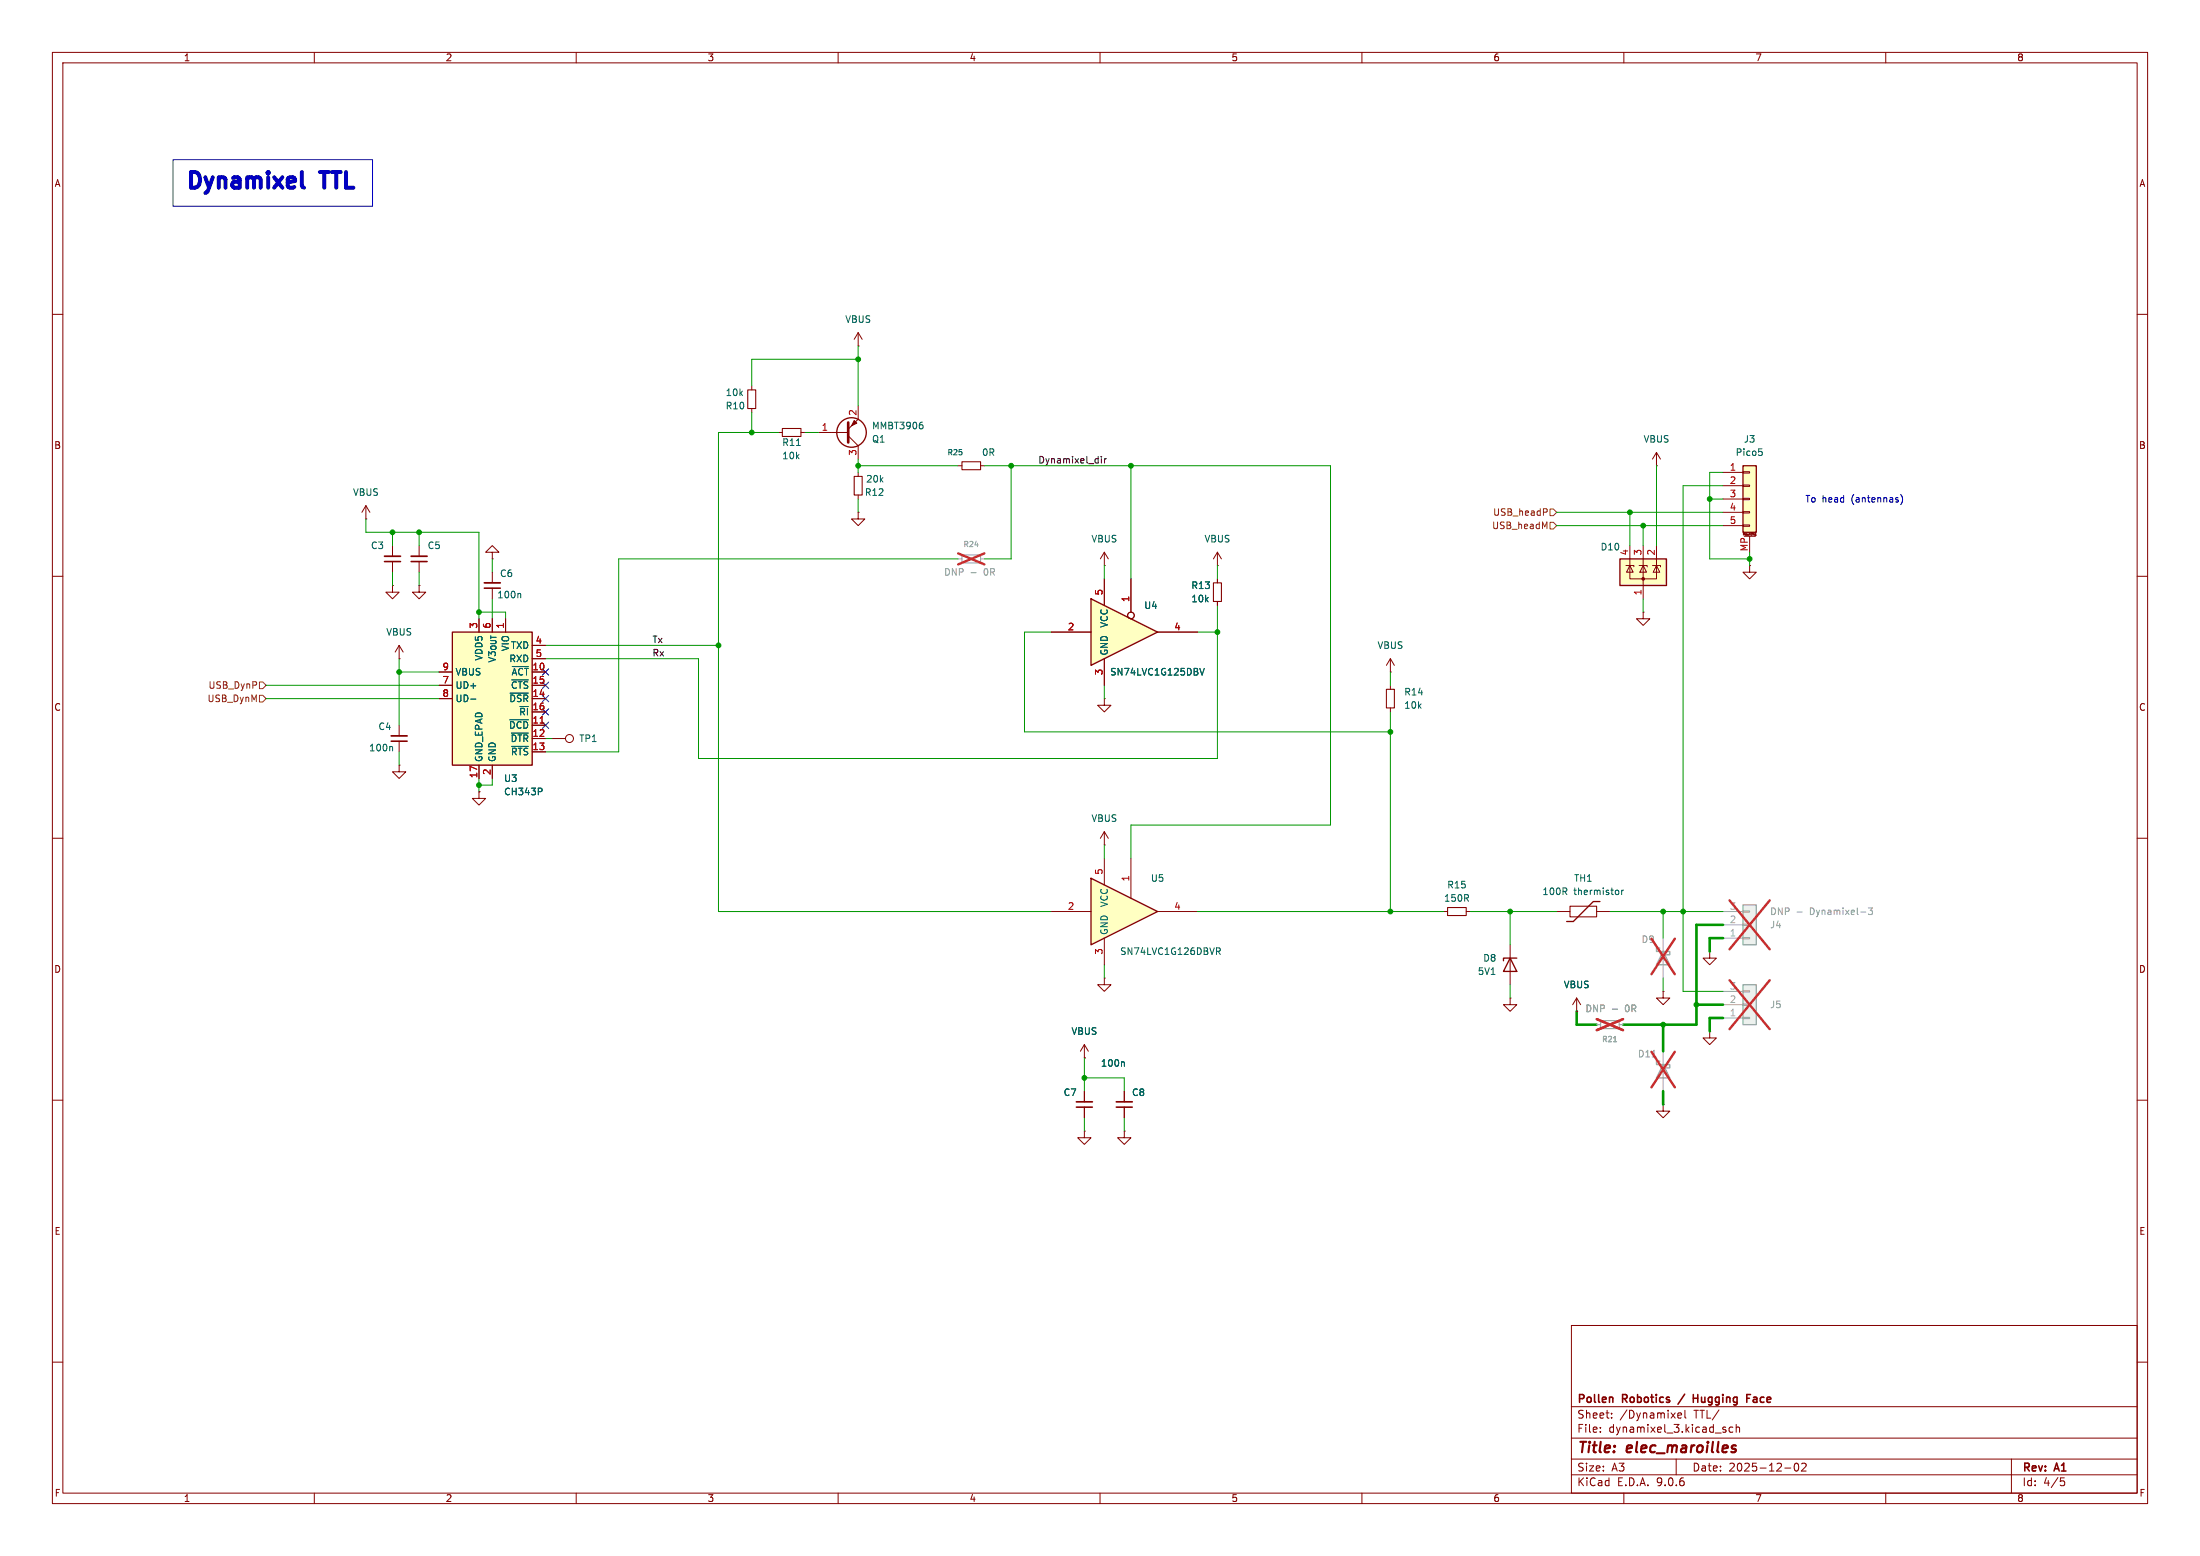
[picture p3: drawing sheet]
<svg xmlns="http://www.w3.org/2000/svg" width="420mm" height="297mm" viewBox="0 0 420 297" stroke-linecap="round" stroke-linejoin="round" font-family="sans-serif">
<g fill="none" stroke="#840000" stroke-width=".19">
<path d="M10 10h400v277h-400zM12 12h396v273h-396zM60 10v2M110 10v2M160 10v2M210 10v2M260 10v2M310 10v2M360 10v2M10 60h2M408 60h2M10 110h2"/>
<path d="M408 110h2M265.4 128.3h.1M265.4 125.7l-.7 1.3M265.4 125.7l.8 1.3M265.4 125.7v2.6M10 160h2M408 160h2M317.5 189.2v1.3h1.3l-1.3 1.3-1.3-1.3h1.3M317.5 189.2h.1M10 210h2M408 210h2M300 253h108v32h-108z"/>
<path d="M10 260h2M300 278.5h108M300 274.5h108M300 268.5h108M305.5 273.2v.2M305.5 272.5v.1M307.7 270.5v.2M307.7 269.8v.1M320 278.5v3M320.3 270.2l.7-.2-.1-.2-.4-.1-.2 .2 .1 .7h.5M321.7 269.2v1.3l.2 .2M329.1 272.9l.3 .1 .1 .2-.2 .2h-.3"/>
<path d="M329.1 272.4l.3 .1M330.8 272.5l-.4-.1-.3 .3 .1 .6h.6M331.4 272.5l.3-.1 .3 .1 .1 .9M331.4 271.9v1.5M342.7 279.4l.2-.1a.8 .8 0 0 1 .5 .7 .8 .8 0 0 1-.5 .8l-.2-.2-.2-.4zM343.9 279.4l.6-.1 .2 .1 .1 .3-.9 1.1h.9M384 278.5v6.5M408 260h2M60 285v2M110 285v2M160 285v2M210 285v2"/>
<path d="M260 285v2M300 281.5h108M310 285v2M340.7 280.2h1.2M360 285v2M393.4 282.1h.7M393.5 282.7h.4l.3 .2-.2 .6-.5 .1"/>
</g>
<path d="M330.7 276h.7M330.8 276.5l.5 .1 .1 .3-.4 .3h-.3" fill="none" stroke="#840000" stroke-width=".4"/>
<path d="M307.8 266.8l.1 .9M321.6 266.1l-1.3 1.9M323.3 266.2v1.5M323.3 266.9h.8M333.5 266.9h.5M333.5 266.2h.7M334.8 267.2v.4" fill="none" stroke="#840000" stroke-width=".3"/>
<path d="M316.9 181h-.7v.6h2.6v.6h-.7M317.5 181.6l1.3 2.6h-2.6z" fill="none" stroke="#a1a1a1" stroke-width=".25"/>
<path d="M317.5 179.1v7.6" fill="none" stroke="#a1a1a1" stroke-width=".19"/>
<path d="M315.3 179.2l4.4 6.8M319.7 179.2l-4.4 6.8" fill="none" stroke="#e12e31" stroke-width=".46"/>
<path d="M208.3 167.6l12.7 6.4-12.7 6.3z" fill="#ffffc2"/>
<path d="M208.3 167.6l12.7 6.4-12.7 6.3zM288.3 182.9l1.3 2.5h-2.6zM289.6 182.9h-2.6v.5" fill="none" stroke="#840000" stroke-width=".25"/>
<g fill="none" stroke="#840000" stroke-width=".19">
<path d="M232.4 108h.1M232.4 105.4l-.8 1.3M232.4 105.4l.8 1.3M232.4 105.4v2.6M232.4 110.5v.8M232.4 114.8v.8M76.2 138.4v2.1M76.2 146.1v1.2h1.3l-1.3 1.3-1.3-1.3h1.3M76.2 146.1h.1M76.2 141.5v2M91.4 151.1v1.3h1.3l-1.3 1.3-1.2-1.3h1.2M91.4 151.1h.1"/>
<path d="M210.8 158.8v2.5M210.8 158.8l-.7 1.2M210.8 158.8l.8 1.2M200.7 174h7.6M210.8 161.3h.1M210.8 163.8v5.1M210.8 179.1v5.1M215.9 163.8v7.7M221 174h7.6M275.6 174h.8M279.9 174h.8M207 199.4l-.8 1.3"/>
<path d="M207 199.4l.8 1.3M207 199.4v2.5M210.8 186.7v1.3h1.3l-1.3 1.2-1.3-1.2h1.3M210.8 186.7h.1M288.3 190.5v1.3h1.3l-1.3 1.2-1.3-1.2h1.3M288.3 190.5h.1M288.3 180.3v7.7M326.4 196.9v1.2h1.3l-1.3 1.3-1.3-1.3h1.3M326.4 196.9h.1M207 201.9h.1M207 208.3v2M207 211.3v2.1"/>
</g>
<path d="M74.8 142.5l.1 .2v.6M232.2 180.9h.5l.3 .3-.2 .3-.6 .1M232.5 181.6l.5 .6M214.5 202.7l.1 .2v.6" fill="none" stroke="#006464" stroke-width=".19"/>
<path d="M231.6 111.3h1.6v3.5h-1.6zM276.4 173.2h3.5v1.6h-3.5z" fill="none" stroke="#840000" stroke-width=".2"/>
<path d="M74.7 141.5h3M205.5 211.3h3" fill="none" stroke="#840000" stroke-width=".3"/>
<path d="M74.7 140.5h3M205.5 210.3h3" fill="none" stroke="#840000" stroke-width=".33"/>
<path d="M86.4 120.7h15.2v25.4h-15.2z" fill="#ffffc2"/>
<path d="M86.4 120.7h15.2v25.4h-15.2z" fill="none" stroke="#840000" stroke-width=".25"/>
<g fill="none" stroke="#840000" stroke-width=".19">
<path d="M143.5 73.7v.7M143.5 78v.7M163.8 66h.1M163.8 63.5l-.7 1.3M163.8 63.5l.8 1.3M163.8 63.5v2.5M148.6 82.6h.8M152.9 82.6h.8M163.8 90.2v.7M163.8 94.5v.8M182.9 88.9h.7M187.2 88.9h.8"/>
<path d="M91.4 118.1v2.6M96.5 118.1v2.6M83.8 128.3h2.6M83.8 130.8h2.6M83.8 133.4h2.6M101.6 128.3h2.5M101.6 130.8h2.5M101.6 133.4h2.5M101.6 123.2h2.5M101.6 125.7h2.5M101.6 135.9h2.5M101.6 138.4h2.5"/>
<path d="M91.4 146.1v2.5M94 146.1v2.5M101.6 141h2.5M101.6 143.5h2.5M105.4 141h2.5M301 193h.1M301 190.5l-.8 1.3M301 190.5l.8 1.3M301 190.5v2.5M317.5 210.8v1.3h1.3l-1.3 1.3-1.3-1.3h1.3M317.5 210.8h.1"/>
<circle cx="108.7" cy="141" r=".76"/>
</g>
<path d="M152.1 85h.7M89.9 133.4h.9M97.3 137.4h3.6M97.4 132.3h3.5M97.6 139.9h3.3M97.7 129.8h3.2M97.8 127.2h3.1M97.7 142.5h3.2M103.2 150.4l.3 .3-.1 .3-.2 .1" fill="none" stroke="#006464" stroke-width=".19"/>
<path d="M103.1 138h.7" fill="none" stroke="#a90000" stroke-width=".19"/>
<path d="M142.7 74.4h1.6v3.6h-1.6zM149.4 81.8h3.5v1.5h-3.5zM163.1 90.9h1.5v3.6h-1.5zM183.6 88.1h3.6v1.6h-3.6z" fill="none" stroke="#840000" stroke-width=".2"/>
<path d="M305.6 194.8h3.5v1.5h-3.5z" fill="none" stroke="#a1a1a1" stroke-width=".2"/>
<path d="M304.8 195.6h.8M309.1 195.6h.8M317.5 200.7v7.6" fill="none" stroke="#a1a1a1" stroke-width=".19"/>
<path d="M307.8 192.6h1M308 198.8h.6M315.4 201.7h.7" fill="none" stroke="#989898" stroke-width=".19"/>
<path d="M304.8 194.5l5 2.1M309.8 194.5l-5 2.1M315.3 200.8l4.4 6.7M319.7 200.8l-4.4 6.7" fill="none" stroke="#e12e31" stroke-width=".46"/>
<path d="M316.9 202.6h-.7v.6h2.6v.6h-.7M317.5 203.2l1.3 2.5h-2.6z" fill="none" stroke="#a1a1a1" stroke-width=".25"/>
<path d="M332.7 172.7h2.6v7.6h-2.6z" fill="#f0f0f0"/>
<path d="M332.7 172.7h2.6v7.6h-2.6z" fill="none" stroke="#a1a1a1" stroke-width=".25"/>
<path d="M328.9 179.1h3.8M328.9 176.5h3.8M328.9 174h3.8M332.7 178.9h1.3v.3h-1.3zM332.7 176.4h1.3v.3h-1.3zM332.7 173.9h1.3v.2h-1.3z" fill="none" stroke="#a1a1a1" stroke-width=".19"/>
<path d="M343.1 174.1h.9M355.2 174.1h1M356.7 173.3h.8l-.5 .5 .4 .1v.5l-.2 .2-.5-.2" fill="none" stroke="#989898" stroke-width=".19"/>
<path d="M330.2 171.9l7.6 9.3M337.8 171.9l-7.6 9.3" fill="none" stroke="#e12e31" stroke-width=".46"/>
<path d="M264.7 131.6h1.5v3.5h-1.5z" fill="none" stroke="#840000" stroke-width=".2"/>
<path d="M163.8 77.5v2.5l-1.9 1.9M156.2 82.6h5.7M161.9 83.2l1.9 1.9v2.5M265.4 130.8v.8M265.4 135.1v.8M326.4 181.6v1.3h1.3l-1.3 1.3-1.3-1.3h1.3M326.4 181.6h.1" fill="none" stroke="#840000" stroke-width=".19"/>
<path d="M161.9 80.6v3.9" fill="none" stroke="#840000" stroke-width=".51"/>
<circle cx="162.6" cy="82.5" r="2.82" fill="none" stroke="#840000" stroke-width=".25"/>
<path d="M163.1 80.3l.5 .5-1 .5z" fill="#840000" stroke="#840000" stroke-width=".19"/>
<path d="M175.9 80.6h.2M176 81.1l.2 .2v.3l-.2 .3" fill="none" stroke="#006464" stroke-width=".19"/>
<path d="M332.7 188h2.6v7.6h-2.6z" fill="#f0f0f0"/>
<path d="M332.7 188h2.6v7.6h-2.6z" fill="none" stroke="#a1a1a1" stroke-width=".25"/>
<path d="M182.9 106.7h.7M187.2 106.7h.8M328.9 194.3h3.8M328.9 191.8h3.8M328.9 189.2h3.8M332.7 194.2h1.3v.2h-1.3zM332.7 191.6h1.3v.3h-1.3zM332.7 189.1h1.3v.3h-1.3z" fill="none" stroke="#a1a1a1" stroke-width=".19"/>
<path d="M182.9 105.6l5 2.1M187.9 105.6l-5 2.1M330.2 187.1l7.6 9.3M337.8 187.1l-7.6 9.3" fill="none" stroke="#e12e31" stroke-width=".46"/>
<path d="M163.8 97.8v1.3h1.3l-1.3 1.2-1.2-1.2h1.2M163.8 97.8h.1M207 215.9v1.3h1.3l-1.3 1.2-1.3-1.2h1.3M207 215.9h.1M214.6 215.9v1.3h1.3l-1.3 1.2-1.2-1.2h1.2M214.6 215.9h.1M214.6 208.3v2M214.6 211.3v2.1" fill="none" stroke="#840000" stroke-width=".19"/>
<path d="M183.6 105.9h3.6v1.5h-3.6z" fill="none" stroke="#a1a1a1" stroke-width=".2"/>
<path d="M185.4 109.3h.9" fill="none" stroke="#989898" stroke-width=".19"/>
<path d="M213.1 211.3h3.1" fill="none" stroke="#840000" stroke-width=".3"/>
<path d="M213.1 210.3h3.1" fill="none" stroke="#840000" stroke-width=".33"/>
<path d="M208.3 114.3l12.7 6.4-12.7 6.3z" fill="#ffffc2"/>
<path d="M208.3 114.3l12.7 6.4-12.7 6.3z" fill="none" stroke="#840000" stroke-width=".25"/>
<g fill="none" stroke="#840000" stroke-width=".19">
<path d="M69.8 99.1h.1M69.8 96.5l-.7 1.3M69.8 96.5l.8 1.3M69.8 96.5v2.6M210.8 110.5v5.1M215.9 110.5v6.3M334 108v1.2h-1.3l1.3 1.3 1.3-1.3h-1.3M334 108h.1M200.7 120.7h7.6M210.8 125.7v5.1M221 120.7h7.6"/>
<circle cx="215.9" cy="117.5" r=".63"/>
</g>
<path d="M229.1 127.6l.4 1.2 .4-1.2" fill="none" stroke="#006464" stroke-width=".19"/>
<path d="M332.7 88.9h2.6v12.7h-2.6z" fill="#ffffc2"/>
<path d="M332.7 88.9h2.6v12.7h-2.6zM305.4 172.1h-1.2l-3.8 3.8h-1.3" fill="none" stroke="#840000" stroke-width=".25"/>
<g fill="none" stroke="#840000" stroke-width=".19">
<path d="M316.2 88.9h.1M316.2 86.4l-.7 1.2M316.2 86.4l.8 1.2M316.2 86.4v2.5M328.9 90.2h3.8M328.9 92.7h3.8M328.9 95.3h3.8M328.9 97.8h3.8M332.7 90h1.3v.3h-1.3zM332.7 92.6h1.3v.2h-1.3zM332.7 95.1h1.3v.3h-1.3zM332.7 97.7h1.3v.2h-1.3z"/>
<path d="M74.9 104.1v2.1M74.9 107.2v2M80 104.1v2.1M80 107.2v2M94 105.4h1.2l-1.2-1.3-1.3 1.3h1.3v1.3M94 106.7h.1M328.9 100.3h3.8M332.7 100.2h1.3v.3h-1.3zM332.8 102.1v-.3l.1 .2 .2-.2v.3M333 102.4h2M334 102.4v3M334.3 101.8v.3"/>
<path d="M334.5 101.8h.1M335 102.1h.1M335.1 102.1h.1M335.2 101.9l-.2 .2M335.2 101.9h.1M335.2 101.9v.3l-.2 .1M335.2 102.1h.1M297.2 174h2.5M304.8 174h2.5"/>
</g>
<path d="M335.8 85.7h.6M336.2 86.2l.2 .2v.3l-.2 .2M308.8 169.9l.2 .3v.3l-.2 .3M309.6 169.9v.9M309.9 169.9l-.3 .3" fill="none" stroke="#006464" stroke-width=".19"/>
<path d="M73.4 107.2h3.1M78.5 107.2h3" fill="none" stroke="#840000" stroke-width=".3"/>
<path d="M73.4 106.2h3.1M78.5 106.2h3" fill="none" stroke="#840000" stroke-width=".33"/>
<path d="M299.7 173h5.1v2h-5.1z" fill="none" stroke="#840000" stroke-width=".2"/>
<path d="M309.2 106.7h8.9v5.1h-8.9z" fill="#ffffc2"/>
<path d="M309.2 106.7h8.9v5.1h-8.9z" fill="none" stroke="#840000" stroke-width=".25"/>
<g fill="none" stroke="#840000" stroke-width=".19">
<path d="M74.9 111.8v1.2h1.3l-1.3 1.3-1.2-1.3h1.2M74.9 111.8h.1M80 111.8v1.2h1.3l-1.3 1.3-1.3-1.3h1.3M80 111.8h.1M91.4 118.1v2.6M94 109.2v2.1M94 112.3v2M96.5 118.1v2.6M210.8 108h.1M210.8 105.4l-.7 1.3M210.8 105.4l.8 1.3M210.8 105.4v2.6"/>
<path d="M210.8 110.5v5.1M215.9 110.5v6.3M232.4 110.5v.8M232.4 114.8v.8M310.4 108h1.5v.2M311.1 108v2.5h5.1v-2.5M311.1 108l.7 1.2h-1.3zM311.1 104.1v3.9M312.9 108h1.6v.2M313.7 108l.6 1.2h-1.2zM313.7 116.8v1.3h-1.3l1.3 1.3 1.3-1.3h-1.3M313.7 116.8h.1"/>
<path d="M313.7 104.1v10.2M315.5 108h1.5v.2M316.2 108l.7 1.2h-1.3zM316.2 104.1v3.9M76.2 125.7h.1M76.2 123.2l-.8 1.3M76.2 123.2l.8 1.3M76.2 123.2v2.5M83.8 128.3h2.6M83.8 130.8h2.6M83.8 133.4h2.6M101.6 128.3h2.5"/>
<path d="M101.6 130.8h2.5M101.6 133.4h2.5M101.6 123.2h2.5M101.6 125.7h2.5M101.6 135.9h2.5M101.6 138.4h2.5M200.7 120.7h7.6M210.8 133.4v1.2h1.3l-1.3 1.3-1.3-1.3h1.3M210.8 133.4h.1M210.8 125.7v5.1M221 120.7h7.6M91.4 151.1h.1"/>
<path d="M91.4 146.1v2.5M94 146.1v2.5M101.6 141h2.5M101.6 143.5h2.5M301 193h.1M207 201.9h.1M207 208.3v2M207 211.3v2.1M214.6 208.3v2M214.6 211.3v2.1"/>
<circle cx="215.9" cy="117.5" r=".63"/>
</g>
<circle cx="313.7" cy="110.5" r=".25" fill="#840000" stroke="#840000" stroke-width=".19"/>
<path d="M92.5 112.3h3" fill="none" stroke="#840000" stroke-width=".3"/>
<path d="M92.5 111.3h3" fill="none" stroke="#840000" stroke-width=".33"/>
<path d="M99.2 113.3l.2 .2v.6M89.9 133.4h.9M97.3 137.4h3.6M97.4 132.3h3.5M97.6 139.9h3.3M97.7 129.8h3.2M97.8 127.2h3.1M229.1 127.6l.4 1.2 .4-1.2M97.7 142.5h3.2M103.2 150.4l.3 .3-.1 .3-.2 .1M214.5 202.7l.1 .2v.6" fill="none" stroke="#006464" stroke-width=".19"/>
<path d="M295.1 97.1l.3 .2-.1 .3-.2 .2M295.9 99.7h.6l.7 .6-.7 .7h-.6zM295.9 97.2h.6l.7 .6-.7 .6h-.6zM294.9 100.5l.4-.9v1.3M49.5 132.7h.7l.6 .7-.6 .6h-.7zM49.5 130.2h.7l.6 .6-.6 .6h-.7z" fill="none" stroke="#725600" stroke-width=".19"/>
<path d="M210.3 87.1v.1M210.3 87.5v.9M210.9 87.5v.9M211.2 87.5l-.3 .3" fill="none" stroke="#0f0f0f" stroke-width=".19"/>
<path d="M328.9 176.5h-5.1v19.1h-13.9M328.9 179.1h-2.5v2.5M301 193v2.6h3.8M317.5 195.6v5.1M323.8 191.8h5.1M328.9 194.3h-2.5v2.6M317.5 208.3v2.5" fill="none" stroke="#009600" stroke-width=".5"/>
<g fill="none" stroke="#009600" stroke-width=".19">
<path d="M143.5 78.7v3.9M163.8 66v11.5M163.8 68.6h-20.3v5.1M69.8 99.1v2.5h21.6v16.5M148.6 82.6h-11.4v91.4h63.5M153.7 82.6h2.5M163.8 88.9h19.1M163.8 87.6v2.6M163.8 95.3v2.5M188 88.9h66v68.6h-38.1v6.3M193 88.9v17.8h-5M215.9 88.9v21.6"/>
<path d="M297.2 97.8h31.7M311.1 97.8v6.3M316.2 88.9v15.2M326.4 95.3h2.5M328.9 92.7h-7.6v96.5h7.6M328.9 90.2h-2.5v16.5h7.6M74.9 101.6v2.5M74.9 109.2v2.6M80 101.6v2.5M80 109.2v2.6M91.4 116.8h5.1v1.3M94 106.7v2.5"/>
<path d="M94 114.3v3.8M182.9 106.7h-64.8v36.8h-14M210.8 108v2.5M232.4 108v2.5M232.4 115.6v29.2h-99.1v-19.1h-29.2M297.2 100.3h31.7M313.7 100.3v3.8M313.7 114.3v2.5M334 105.4v2.6M50.8 133.4h33M50.8 130.8h33M76.2 125.7v12.7"/>
<path d="M76.2 128.3h7.6M104.1 123.2h33.1M200.7 120.7h-5.1v19h69.8M210.8 130.8v2.6M228.6 120.7h3.8M265.4 128.3v2.5M265.4 135.9v38.1M76.2 143.5v2.6M91.4 148.6v2.5M94 148.6v1.3h-2.6M104.1 141h1.3M210.8 161.3v2.5"/>
<path d="M228.6 174h47M280.7 174h16.5M288.3 174v6.3M307.3 174h21.6M317.5 174v5.1M210.8 184.2v2.5M288.3 188v2.5M317.5 186.7v2.5M207 205.7h7.6v2.6M207 201.9v6.4M207 213.4v2.5M214.6 213.4v2.5"/>
</g>
<path d="M103.5 137.8l1.2 1.2M103.5 132.7l1.2 1.3M103.5 135.3l1.2 1.2M103.5 127.7l1.2 1.2M103.5 130.2l1.2 1.2M104.7 137.8l-1.2 1.2M104.7 132.7l-1.2 1.3M104.7 135.3l-1.2 1.2M104.7 127.7l-1.2 1.2M104.7 130.2l-1.2 1.2" fill="none" stroke="#000084" stroke-width=".19"/>
<path d="M33 30.5h38.1v8.9h-38.1zM362.8 94.4a1.46 1.46 0 0 1 0 1.9" fill="none" stroke="#0000c2" stroke-width=".19"/>
<path d="M38 33.5l-.4-.5-1.1-.2v3M51.2 32.8l-.2 .2 .2 .1M51.2 32.8l.1 .2-.1 .1M51.2 32.8v.3M57.6 32.8v2.6l.2 .3 .2 .1M61 32.8h1.8M61.9 32.8v3M63.3 32.8h1.7M64.2 32.8v3M66 32.8v3h1.5" fill="none" stroke="#0000c2" stroke-width=".75"/>
<path d="M103.1 138h.7" fill="none" stroke="#a90000" stroke-width=".19"/>
<path d="M307.8 192.6h1M308 198.8h.6" fill="none" stroke="#989898" stroke-width=".19"/>
<path d="M304.8 195.6h.8M309.1 195.6h.8" fill="none" stroke="#a1a1a1" stroke-width=".19"/>
<path d="M304.8 194.5l5 2.1M309.8 194.5l-5 2.1" fill="none" stroke="#e12e31" stroke-width=".46"/>
<g fill="#009600" stroke="#009600" stroke-width=".19">
<circle cx="334" cy="106.7" r=".46"/>
<circle cx="311.1" cy="97.8" r=".46"/>
<circle cx="326.4" cy="95.3" r=".46"/>
<circle cx="313.7" cy="100.3" r=".46"/>
<circle cx="91.4" cy="116.8" r=".46"/>
<circle cx="91.4" cy="149.9" r=".46"/>
<circle cx="265.4" cy="139.7" r=".46"/>
<circle cx="265.4" cy="174" r=".46"/>
<circle cx="288.3" cy="174" r=".46"/>
<circle cx="207" cy="205.7" r=".46"/>
<circle cx="137.2" cy="123.2" r=".46"/>
<circle cx="163.8" cy="68.6" r=".46"/>
<circle cx="143.5" cy="82.6" r=".46"/>
<circle cx="163.8" cy="88.9" r=".46"/>
<circle cx="321.3" cy="174" r=".46"/>
<circle cx="317.5" cy="195.6" r=".46"/>
<circle cx="323.8" cy="191.8" r=".46"/>
<circle cx="317.5" cy="174" r=".46"/>
<circle cx="232.4" cy="120.7" r=".46"/>
<circle cx="215.9" cy="88.9" r=".46"/>
<circle cx="193" cy="88.9" r=".46"/>
<circle cx="76.2" cy="128.3" r=".46"/>
<circle cx="80" cy="101.6" r=".46"/>
<circle cx="74.9" cy="101.6" r=".46"/>
</g>
<text font-size="4.2" fill="#0000c2" x="35.3" y="38">Dynamixel</text>
<g font-size="2.8" fill="#840000">
<text x="301" y="277.9">Title:</text>
<text x="310.6" y="277.9">elec_maroilles</text>
</g>
<g font-size="2.1" fill="#840000">
<text x="301" y="268.2">Pollen</text>
<text x="309.8" y="268.2">Robotics</text>
<text x="324.5" y="268.2">Hugging</text>
<text x="335.3" y="268.2">Face</text>
<text x="301" y="273.7">File:</text>
<text x="301" y="271">Sheet:</text>
<text x="307.1" y="273.7">dynamixel_3.kicad_sch</text>
<text x="309.2" y="271">/Dynamixel</text>
<text x="323.4" y="271">TTL/</text>
<text x="301" y="281.1">Size:</text>
<text x="307.6" y="281.1">A3</text>
<text x="323" y="281.1">Date:</text>
<text x="330" y="281.1">2025-12-02</text>
<text x="386" y="281.3">Rev:</text>
<text x="392.4" y="281.3">A1</text>
<text x="301" y="283.9">KiCad</text>
<text x="308.7" y="283.9">E.D.A.</text>
<text x="316.3" y="283.9">9.0.6</text>
<text x="386" y="283.9">Id:</text>
<text x="390.1" y="283.9">4/5</text>
</g>
<g font-size="1.8" fill="#840000">
<text x="35" y="11.9">1</text>
<text x="85" y="11.9">2</text>
<text x="135" y="11.9">3</text>
<text x="185" y="11.9">4</text>
<text x="235" y="11.9">5</text>
<text x="285" y="11.9">6</text>
<text x="335" y="11.9">7</text>
<text x="385" y="11.9">8</text>
<text x="10.3" y="35.9">A</text>
<text x="408.3" y="35.9">A</text>
<text x="10.3" y="85.9">B</text>
<text x="408.2" y="85.9">B</text>
<text x="10.3" y="135.9">C</text>
<text x="408.2" y="135.9">C</text>
<text x="10.3" y="185.9">D</text>
<text x="408.2" y="185.9">D</text>
<text x="10.3" y="235.9">E</text>
<text x="408.3" y="235.9">E</text>
<text x="10.3" y="285.9">F</text>
<text x="35" y="286.9">1</text>
<text x="85" y="286.9">2</text>
<text x="135" y="286.9">3</text>
<text x="185" y="286.9">4</text>
<text x="235" y="286.9">5</text>
<text x="285" y="286.9">6</text>
<text x="335" y="286.9">7</text>
<text x="385" y="286.9">8</text>
<text x="408.3" y="285.9">F</text>
</g>
<g font-size="1.8" fill="#006464">
<text x="161.3" y="61.8">VBUS</text>
<text x="138.4" y="75.8">10k</text>
<text x="138.4" y="78.3">R10</text>
<text x="166.4" y="82.1">MMBT3906</text>
<text x="149.2" y="87.9">10k</text>
<text x="149.2" y="85.3">R11</text>
<text x="166.4" y="84.7">Q1</text>
<text x="187.4" y="87.2">0R</text>
<text x="313.7" y="84.7">VBUS</text>
<text x="331.2" y="87.2">Pico5</text>
<text x="332.8" y="84.7">J3</text>
<text x="67.3" y="94.8">VBUS</text>
<text x="165" y="94.8">R12</text>
<text x="165.2" y="92.3">20k</text>
<text x="70.7" y="105">C3</text>
<text x="81.5" y="105">C5</text>
<text x="208.3" y="103.7">VBUS</text>
<text x="229.9" y="103.7">VBUS</text>
<text x="305.5" y="105.3">D10</text>
<text x="95.4" y="110.3">C6</text>
<text x="227.3" y="112.6">R13</text>
<text x="94.8" y="114.4">100n</text>
<text x="211.7" y="119.9" transform="rotate(-90 211.7 119.9)">VCC</text>
<text x="218.3" y="116.4">U4</text>
<text x="227.3" y="115.2">10k</text>
<text x="73.6" y="121.5">VBUS</text>
<text x="97.4" y="124.4" transform="rotate(-90 97.4 124.4)">VIO</text>
<text x="97.4" y="124.1">TXD</text>
<text x="211.7" y="125.2" transform="rotate(-90 211.7 125.2)">GND</text>
<text x="262.9" y="124.1">VBUS</text>
<text x="86.9" y="129.1">VBUS</text>
<text x="86.9" y="131.7">UD+</text>
<text x="92.3" y="126.2" transform="rotate(-90 92.3 126.2)">VDD5</text>
<text x="94.8" y="126.6" transform="rotate(-90 94.8 126.6)">V3_{OUT}</text>
<text x="97.1" y="126.6">RXD</text>
<text x="97.4" y="131.7">~{CTS}</text>
<text x="97.6" y="129.1">~{ACT}</text>
<text x="211.8" y="129.1">SN74LVC1G125DBV</text>
<text x="86.9" y="134.2">UD-</text>
<text x="97.1" y="134.2">~{DSR}</text>
<text x="99" y="136.8">~{RI}</text>
<text x="268" y="135.5">10k</text>
<text x="268" y="132.9">R14</text>
<text x="70.4" y="143.6">100n</text>
<text x="72.1" y="139.5">C4</text>
<text x="97.1" y="139.3">~{DCD}</text>
<text x="97.4" y="141.8">~{DTR}</text>
<text x="110.5" y="141.8">TP1</text>
<text x="92.3" y="145.5" transform="rotate(-90 92.3 145.5)">GND_EPAD</text>
<text x="94.8" y="145.5" transform="rotate(-90 94.8 145.5)">GND</text>
<text x="96.1" y="149.5">U3</text>
<text x="97.4" y="144.4">~{RTS}</text>
<text x="96.1" y="152">CH343P</text>
<text x="208.3" y="157.1">VBUS</text>
<text x="211.7" y="173.2" transform="rotate(-90 211.7 173.2)">VCC</text>
<text x="219.6" y="168.5">U5</text>
<text x="275.6" y="172.3">150R</text>
<text x="276.2" y="169.8">R15</text>
<text x="294.4" y="171">100R</text>
<text x="300.4" y="168.5">TH1</text>
<text x="300.4" y="171">thermistor</text>
<text x="211.7" y="178.6" transform="rotate(-90 211.7 178.6)">GND</text>
<text x="213.7" y="182.5">SN74LVC1G126DBVR</text>
<text x="283.1" y="183.7">D8</text>
<text x="282" y="186.3">5V1</text>
<text x="298.4" y="188.8">VBUS</text>
<text x="204.5" y="197.7">VBUS</text>
<text x="210.1" y="203.8">100n</text>
<text x="203" y="209.4">C7</text>
<text x="216" y="209.4">C8</text>
</g>
<g font-size="1.8" fill="#a90000">
<text x="156.8" y="82.3">1</text>
<text x="163.6" y="79.4" transform="rotate(-90 163.6 79.4)">2</text>
<text x="163.6" y="87.1" transform="rotate(-90 163.6 87.1)">3</text>
<text x="330.1" y="89.9">1</text>
<text x="330.1" y="92.5">2</text>
<text x="330.1" y="95">3</text>
<text x="330.1" y="97.5">4</text>
<text x="330.1" y="100.1">5</text>
<text x="310.9" y="106.1" transform="rotate(-90 310.9 106.1)">4</text>
<text x="313.4" y="106.1" transform="rotate(-90 313.4 106.1)">3</text>
<text x="316" y="106.1" transform="rotate(-90 316 106.1)">2</text>
<text x="333.8" y="105.3" transform="rotate(-90 333.8 105.3)">MP</text>
<text x="210.6" y="113.7" transform="rotate(-90 210.6 113.7)">5</text>
<text x="313.4" y="113.7" transform="rotate(-90 313.4 113.7)">1</text>
<text x="215.6" y="115" transform="rotate(-90 215.6 115)">1</text>
<text x="91.2" y="120.1" transform="rotate(-90 91.2 120.1)">3</text>
<text x="93.7" y="120.1" transform="rotate(-90 93.7 120.1)">6</text>
<text x="96.3" y="120.1" transform="rotate(-90 96.3 120.1)">1</text>
<text x="102.2" y="122.9">4</text>
<text x="102.2" y="125.5">5</text>
<text x="203.8" y="120.4">2</text>
<text x="224.1" y="120.4">4</text>
<text x="84.4" y="128">9</text>
<text x="84.4" y="130.6">7</text>
<text x="101.6" y="128">10</text>
<text x="101.6" y="130.6">15</text>
<text x="210.6" y="129" transform="rotate(-90 210.6 129)">3</text>
<text x="84.4" y="133.1">8</text>
<text x="101.6" y="133.1">14</text>
<text x="101.6" y="135.6">16</text>
<text x="101.6" y="138.2">11</text>
<text x="101.6" y="140.7">12</text>
<text x="101.6" y="143.3">13</text>
<text x="91.2" y="148.6" transform="rotate(-90 91.2 148.6)">17</text>
<text x="93.7" y="148" transform="rotate(-90 93.7 148)">2</text>
<text x="210.6" y="167.1" transform="rotate(-90 210.6 167.1)">5</text>
<text x="203.8" y="173.7">2</text>
<text x="215.6" y="168.3" transform="rotate(-90 215.6 168.3)">1</text>
<text x="224.1" y="173.7">4</text>
<text x="210.6" y="182.3" transform="rotate(-90 210.6 182.3)">3</text>
</g>
<g font-size="1.8" fill="#0f0f0f">
<text x="198.1" y="88.6">Dynamixel_dir</text>
<text x="124.5" y="122.8">Tx</text>
<text x="124.5" y="125.4">Rx</text>
</g>
<g font-size="1.8" fill="#725600">
<text x="284.8" y="101.2">USB_headM</text>
<text x="284.9" y="98.7">USB_headP</text>
<text x="39.7" y="131.7">USB_DynP</text>
<text x="39.5" y="134.2">USB_DynM</text>
</g>
<g font-size="1.8" fill="#0000c2">
<text x="344.5" y="96.1">To head</text>
<text x="353.5" y="96.1">(antennas)</text>
</g>
<g font-size="1.8" fill="#989898">
<text x="180.1" y="110.1">DNP</text>
<text x="187.9" y="110.1">0R</text>
<text x="337.8" y="177.4">J4</text>
<text x="337.8" y="174.9">DNP</text>
<text x="345.6" y="174.9">Dynamixel-3</text>
<text x="313.3" y="180.2">D9</text>
<text x="302.6" y="193.4">DNP</text>
<text x="310.3" y="193.4">0R</text>
<text x="337.8" y="192.6">J5</text>
<text x="312.6" y="202">D11</text>
</g>
<g font-size="1.8" fill="#aaa">
<text x="330.1" y="173.7">3</text>
<text x="330.1" y="178.8">1</text>
<text x="330.1" y="176.3">2</text>
<text x="330.1" y="191.5">2</text>
<text x="330.1" y="189">3</text>
<text x="330.1" y="194.1">1</text>
</g>
<text font-size="1.4" fill="#006464" x="180.8" y="87.1">R25</text>
<g font-size="1.4" fill="#989898">
<text x="183.8" y="104.6">R24</text>
<text x="305.7" y="199.1">R21</text>
</g>
<text font-size=".5" fill="#840000" x="332.5" y="102.4">Mounting</text>
</svg>
